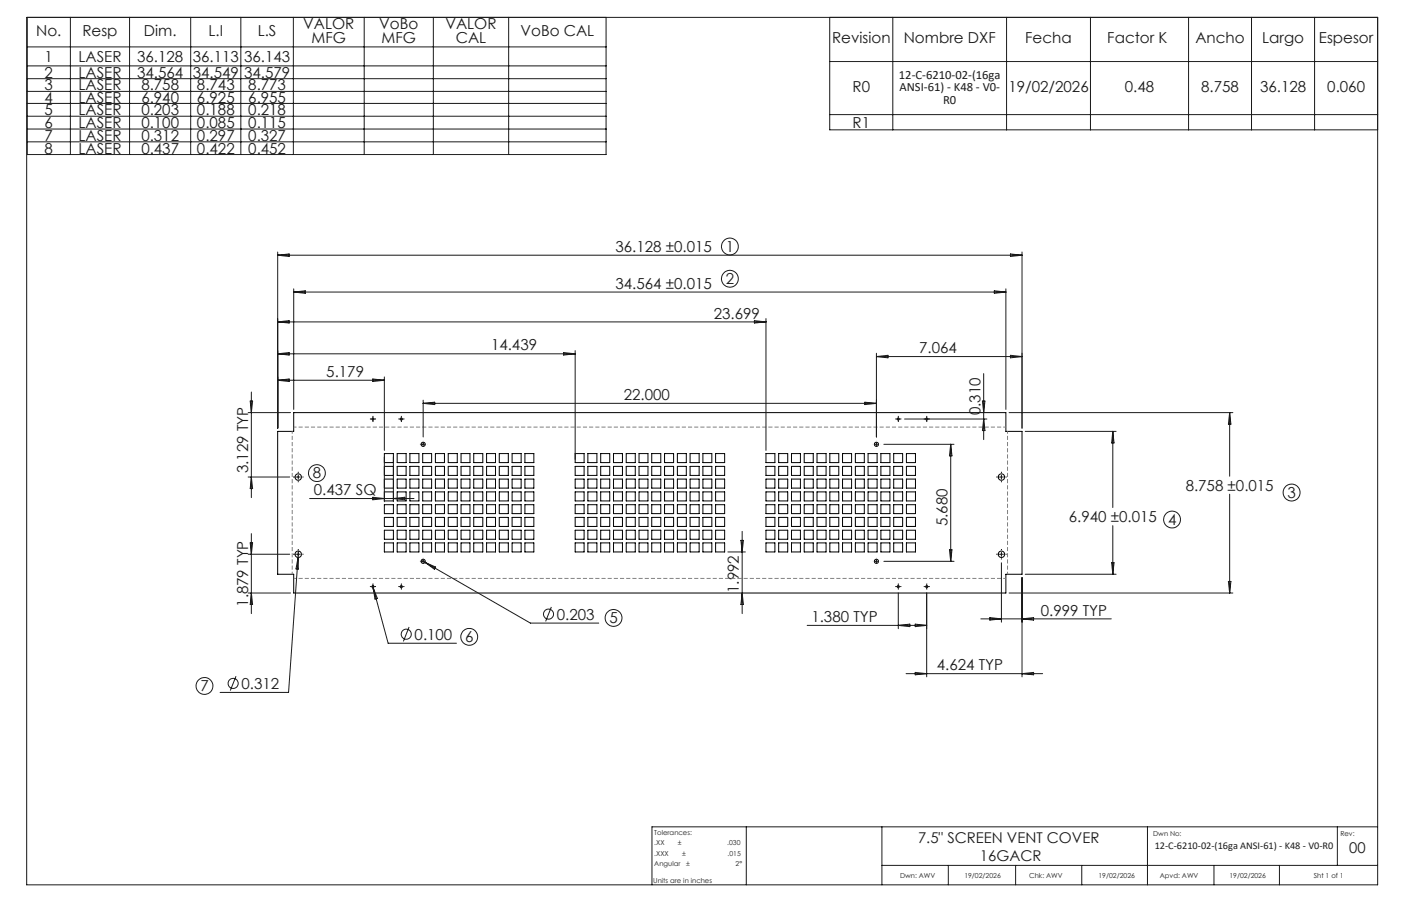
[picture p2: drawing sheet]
<svg xmlns="http://www.w3.org/2000/svg" width="432mm" height="279mm" viewBox="0 0 432 279" stroke-linecap="round" stroke-linejoin="round" font-family="sans-serif">
<g fill="none" stroke="#000" stroke-width=".31">
<path d="M90.5 127.2h219.5v5.8h5v44.1h-5v5.8h-219.5v-5.8h-4.9v-44.1h4.9zM118.5 139.9h2.7v2.8h-2.7zM122.4 139.9h2.8v2.8h-2.8zM126.3 139.9h2.8v2.8h-2.8zM130.3 139.9h2.7v2.8h-2.7zM134.2 139.9h2.8v2.8h-2.8zM138.1 139.9h2.8v2.8h-2.8zM142.1 139.9h2.8v2.8h-2.8zM146 139.9h2.8v2.8h-2.8zM150 139.9h2.7v2.8h-2.7zM153.9 139.9h2.8v2.8h-2.8zM157.8 139.9h2.8v2.8h-2.8z"/>
<path d="M161.8 139.9h2.7v2.8h-2.7zM177.3 139.9h2.7v2.8h-2.7zM181.2 139.9h2.8v2.8h-2.8zM185.1 139.9h2.8v2.8h-2.8zM189.1 139.9h2.7v2.8h-2.7zM193 139.9h2.8v2.8h-2.8zM197 139.9h2.7v2.8h-2.7zM200.9 139.9h2.8v2.8h-2.8zM204.8 139.9h2.8v2.8h-2.8zM208.8 139.9h2.7v2.8h-2.7zM212.7 139.9h2.8v2.8h-2.8zM216.6 139.9h2.8v2.8h-2.8z"/>
<path d="M220.6 139.9h2.7v2.8h-2.7zM236.1 139.9h2.7v2.8h-2.7zM240 139.9h2.8v2.8h-2.8zM243.9 139.9h2.8v2.8h-2.8zM247.9 139.9h2.7v2.8h-2.7zM251.8 139.9h2.8v2.8h-2.8zM255.8 139.9h2.7v2.8h-2.7zM259.7 139.9h2.8v2.8h-2.8zM263.6 139.9h2.8v2.8h-2.8zM267.5 139.9h2.8v2.8h-2.8zM271.5 139.9h2.8v2.8h-2.8zM275.4 139.9h2.8v2.8h-2.8z"/>
<path d="M279.4 139.9h2.8v2.8h-2.8zM118.5 143.8h2.7v2.8h-2.7zM118.5 147.7h2.7v2.8h-2.7zM118.5 151.7h2.7v2.8h-2.7zM118.5 155.6h2.7v2.8h-2.7zM118.5 159.6h2.7v2.7h-2.7zM122.4 159.6h2.8v2.7h-2.8zM122.4 143.8h2.8v2.8h-2.8zM122.4 147.7h2.8v2.8h-2.8zM122.4 151.7h2.8v2.8h-2.8zM122.4 155.6h2.8v2.8h-2.8zM126.3 159.6h2.8v2.7h-2.8z"/>
<path d="M126.3 143.8h2.8v2.8h-2.8zM126.3 147.7h2.8v2.8h-2.8zM126.3 151.7h2.8v2.8h-2.8zM126.3 155.6h2.8v2.8h-2.8zM130.3 159.6h2.7v2.7h-2.7zM130.3 143.8h2.7v2.8h-2.7zM130.3 147.7h2.7v2.8h-2.7zM130.3 151.7h2.7v2.8h-2.7zM130.3 155.6h2.7v2.8h-2.7zM134.2 159.6h2.8v2.7h-2.8zM134.2 143.8h2.8v2.8h-2.8zM134.2 147.7h2.8v2.8h-2.8z"/>
<path d="M134.2 151.7h2.8v2.8h-2.8zM134.2 155.6h2.8v2.8h-2.8zM138.1 159.6h2.8v2.7h-2.8zM138.1 143.8h2.8v2.8h-2.8zM138.1 147.7h2.8v2.8h-2.8zM138.1 151.7h2.8v2.8h-2.8zM138.1 155.6h2.8v2.8h-2.8zM142.1 159.6h2.8v2.7h-2.8zM142.1 143.8h2.8v2.8h-2.8zM142.1 147.7h2.8v2.8h-2.8zM142.1 151.7h2.8v2.8h-2.8zM142.1 155.6h2.8v2.8h-2.8z"/>
<path d="M146 159.6h2.8v2.7h-2.8zM146 143.8h2.8v2.8h-2.8zM146 147.7h2.8v2.8h-2.8zM146 151.7h2.8v2.8h-2.8zM146 155.6h2.8v2.8h-2.8zM150 159.6h2.7v2.7h-2.7zM150 143.8h2.7v2.8h-2.7zM150 147.7h2.7v2.8h-2.7zM150 151.7h2.7v2.8h-2.7zM150 155.6h2.7v2.8h-2.7zM153.9 159.6h2.8v2.7h-2.8zM153.9 143.8h2.8v2.8h-2.8z"/>
<path d="M153.9 147.7h2.8v2.8h-2.8zM153.9 151.7h2.8v2.8h-2.8zM153.9 155.6h2.8v2.8h-2.8zM157.8 159.6h2.8v2.7h-2.8zM157.8 143.8h2.8v2.8h-2.8zM157.8 147.7h2.8v2.8h-2.8zM157.8 151.7h2.8v2.8h-2.8zM157.8 155.6h2.8v2.8h-2.8zM161.8 159.6h2.7v2.7h-2.7zM161.8 143.8h2.7v2.8h-2.7zM161.8 147.7h2.7v2.8h-2.7zM161.8 151.7h2.7v2.8h-2.7z"/>
<path d="M161.8 155.6h2.7v2.8h-2.7zM177.3 159.6h2.7v2.7h-2.7zM177.3 143.8h2.7v2.8h-2.7zM177.3 147.7h2.7v2.8h-2.7zM177.3 151.7h2.7v2.8h-2.7zM177.3 155.6h2.7v2.8h-2.7zM181.2 159.6h2.8v2.7h-2.8zM181.2 143.8h2.8v2.8h-2.8zM181.2 147.7h2.8v2.8h-2.8zM181.2 151.7h2.8v2.8h-2.8zM181.2 155.6h2.8v2.8h-2.8zM185.1 159.6h2.8v2.7h-2.8z"/>
<path d="M185.1 143.8h2.8v2.8h-2.8zM185.1 147.7h2.8v2.8h-2.8zM185.1 151.7h2.8v2.8h-2.8zM185.1 155.6h2.8v2.8h-2.8zM189.1 159.6h2.7v2.7h-2.7zM189.1 143.8h2.7v2.8h-2.7zM189.1 147.7h2.7v2.8h-2.7zM189.1 151.7h2.7v2.8h-2.7zM189.1 155.6h2.7v2.8h-2.7zM193 159.6h2.8v2.7h-2.8zM193 143.8h2.8v2.8h-2.8zM193 147.7h2.8v2.8h-2.8z"/>
<path d="M193 151.7h2.8v2.8h-2.8zM193 155.6h2.8v2.8h-2.8zM197 159.6h2.7v2.7h-2.7zM197 143.8h2.7v2.8h-2.7zM197 147.7h2.7v2.8h-2.7zM197 151.7h2.7v2.8h-2.7zM197 155.6h2.7v2.8h-2.7zM200.9 159.6h2.8v2.7h-2.8zM200.9 143.8h2.8v2.8h-2.8zM200.9 147.7h2.8v2.8h-2.8zM200.9 151.7h2.8v2.8h-2.8zM200.9 155.6h2.8v2.8h-2.8z"/>
<path d="M204.8 159.6h2.8v2.7h-2.8zM204.8 143.8h2.8v2.8h-2.8zM204.8 147.7h2.8v2.8h-2.8zM204.8 151.7h2.8v2.8h-2.8zM204.8 155.6h2.8v2.8h-2.8zM208.8 159.6h2.7v2.7h-2.7zM208.8 143.8h2.7v2.8h-2.7zM208.8 147.7h2.7v2.8h-2.7zM208.8 151.7h2.7v2.8h-2.7zM208.8 155.6h2.7v2.8h-2.7zM212.7 159.6h2.8v2.7h-2.8zM212.7 143.8h2.8v2.8h-2.8z"/>
<path d="M212.7 147.7h2.8v2.8h-2.8zM212.7 151.7h2.8v2.8h-2.8zM212.7 155.6h2.8v2.8h-2.8zM216.6 159.6h2.8v2.7h-2.8zM216.6 143.8h2.8v2.8h-2.8zM216.6 147.7h2.8v2.8h-2.8zM216.6 151.7h2.8v2.8h-2.8zM216.6 155.6h2.8v2.8h-2.8zM220.6 159.6h2.7v2.7h-2.7zM220.6 143.8h2.7v2.8h-2.7zM220.6 147.7h2.7v2.8h-2.7zM220.6 151.7h2.7v2.8h-2.7z"/>
<path d="M220.6 155.6h2.7v2.8h-2.7zM236.1 159.6h2.7v2.7h-2.7zM236.1 143.8h2.7v2.8h-2.7zM236.1 147.7h2.7v2.8h-2.7zM236.1 151.7h2.7v2.8h-2.7zM236.1 155.6h2.7v2.8h-2.7zM240 143.8h2.8v2.8h-2.8zM240 147.7h2.8v2.8h-2.8zM240 151.7h2.8v2.8h-2.8zM240 155.6h2.8v2.8h-2.8zM240 159.6h2.8v2.7h-2.8zM243.9 143.8h2.8v2.8h-2.8z"/>
<path d="M243.9 147.7h2.8v2.8h-2.8zM243.9 151.7h2.8v2.8h-2.8zM243.9 155.6h2.8v2.8h-2.8zM243.9 159.6h2.8v2.7h-2.8zM247.9 143.8h2.7v2.8h-2.7zM247.9 147.7h2.7v2.8h-2.7zM247.9 151.7h2.7v2.8h-2.7zM247.9 155.6h2.7v2.8h-2.7zM247.9 159.6h2.7v2.7h-2.7zM251.8 159.6h2.8v2.7h-2.8zM251.8 143.8h2.8v2.8h-2.8zM251.8 147.7h2.8v2.8h-2.8z"/>
<path d="M251.8 151.7h2.8v2.8h-2.8zM251.8 155.6h2.8v2.8h-2.8zM255.8 159.6h2.7v2.7h-2.7zM255.8 143.8h2.7v2.8h-2.7zM255.8 147.7h2.7v2.8h-2.7zM255.8 151.7h2.7v2.8h-2.7zM255.8 155.6h2.7v2.8h-2.7zM259.7 159.6h2.8v2.7h-2.8zM259.7 143.8h2.8v2.8h-2.8zM259.7 147.7h2.8v2.8h-2.8zM259.7 151.7h2.8v2.8h-2.8zM259.7 155.6h2.8v2.8h-2.8z"/>
<path d="M263.6 143.8h2.8v2.8h-2.8zM263.6 147.7h2.8v2.8h-2.8zM263.6 151.7h2.8v2.8h-2.8zM263.6 155.6h2.8v2.8h-2.8zM263.6 159.6h2.8v2.7h-2.8zM267.5 143.8h2.8v2.8h-2.8zM267.5 147.7h2.8v2.8h-2.8zM267.5 151.7h2.8v2.8h-2.8zM267.5 155.6h2.8v2.8h-2.8zM267.5 159.6h2.8v2.7h-2.8zM271.5 143.8h2.8v2.8h-2.8zM271.5 147.7h2.8v2.8h-2.8z"/>
<path d="M271.5 151.7h2.8v2.8h-2.8zM271.5 155.6h2.8v2.8h-2.8zM271.5 159.6h2.8v2.7h-2.8zM275.4 143.8h2.8v2.8h-2.8zM275.4 147.7h2.8v2.8h-2.8zM275.4 151.7h2.8v2.8h-2.8zM275.4 155.6h2.8v2.8h-2.8zM275.4 159.6h2.8v2.7h-2.8zM279.4 143.8h2.8v2.8h-2.8zM279.4 147.7h2.8v2.8h-2.8zM279.4 151.7h2.8v2.8h-2.8zM279.4 155.6h2.8v2.8h-2.8z"/>
<path d="M279.4 159.6h2.8v2.7h-2.8zM118.5 163.5h2.7v2.8h-2.7zM118.5 167.4h2.7v2.8h-2.7zM122.4 163.5h2.8v2.8h-2.8zM122.4 167.4h2.8v2.8h-2.8zM126.3 163.5h2.8v2.8h-2.8zM126.3 167.4h2.8v2.8h-2.8zM130.3 163.5h2.7v2.8h-2.7zM130.3 167.4h2.7v2.8h-2.7zM134.2 163.5h2.8v2.8h-2.8zM134.2 167.4h2.8v2.8h-2.8zM138.1 163.5h2.8v2.8h-2.8z"/>
<path d="M138.1 167.4h2.8v2.8h-2.8zM142.1 163.5h2.8v2.8h-2.8zM142.1 167.4h2.8v2.8h-2.8zM146 163.5h2.8v2.8h-2.8zM146 167.4h2.8v2.8h-2.8zM150 163.5h2.7v2.8h-2.7zM150 167.4h2.7v2.8h-2.7zM153.9 163.5h2.8v2.8h-2.8zM153.9 167.4h2.8v2.8h-2.8zM157.8 163.5h2.8v2.8h-2.8zM157.8 167.4h2.8v2.8h-2.8zM161.8 163.5h2.7v2.8h-2.7z"/>
<path d="M161.8 167.4h2.7v2.8h-2.7zM177.3 163.5h2.7v2.8h-2.7zM177.3 167.4h2.7v2.8h-2.7zM181.2 163.5h2.8v2.8h-2.8zM181.2 167.4h2.8v2.8h-2.8zM185.1 163.5h2.8v2.8h-2.8zM185.1 167.4h2.8v2.8h-2.8zM189.1 163.5h2.7v2.8h-2.7zM189.1 167.4h2.7v2.8h-2.7zM193 163.5h2.8v2.8h-2.8zM193 167.4h2.8v2.8h-2.8zM197 163.5h2.7v2.8h-2.7z"/>
<path d="M197 167.4h2.7v2.8h-2.7zM200.9 163.5h2.8v2.8h-2.8zM200.9 167.4h2.8v2.8h-2.8zM204.8 163.5h2.8v2.8h-2.8zM204.8 167.4h2.8v2.8h-2.8zM208.8 163.5h2.7v2.8h-2.7zM208.8 167.4h2.7v2.8h-2.7zM212.7 163.5h2.8v2.8h-2.8zM212.7 167.4h2.8v2.8h-2.8zM216.6 163.5h2.8v2.8h-2.8zM216.6 167.4h2.8v2.8h-2.8zM220.6 163.5h2.7v2.8h-2.7z"/>
<path d="M220.6 167.4h2.7v2.8h-2.7zM236.1 163.5h2.7v2.8h-2.7zM236.1 167.4h2.7v2.8h-2.7zM240 163.5h2.8v2.8h-2.8zM240 167.4h2.8v2.8h-2.8zM243.9 163.5h2.8v2.8h-2.8zM243.9 167.4h2.8v2.8h-2.8zM247.9 163.5h2.7v2.8h-2.7zM247.9 167.4h2.7v2.8h-2.7zM251.8 163.5h2.8v2.8h-2.8zM251.8 167.4h2.8v2.8h-2.8zM255.8 163.5h2.7v2.8h-2.7z"/>
<path d="M255.8 167.4h2.7v2.8h-2.7zM259.7 163.5h2.8v2.8h-2.8zM259.7 167.4h2.8v2.8h-2.8zM263.6 163.5h2.8v2.8h-2.8zM263.6 167.4h2.8v2.8h-2.8zM267.5 163.5h2.8v2.8h-2.8zM267.5 167.4h2.8v2.8h-2.8zM271.5 163.5h2.8v2.8h-2.8zM271.5 167.4h2.8v2.8h-2.8zM275.4 163.5h2.8v2.8h-2.8zM275.4 167.4h2.8v2.8h-2.8zM279.4 163.5h2.8v2.8h-2.8z"/>
<path d="M279.4 167.4h2.8v2.8h-2.8z"/>
<circle cx="114.9" cy="129.2" r=".31"/>
<circle cx="123.7" cy="129.2" r=".32"/>
<circle cx="130.4" cy="137" r=".64"/>
<circle cx="270.1" cy="137" r=".64"/>
<circle cx="276.9" cy="129.2" r=".31"/>
<circle cx="285.6" cy="129.2" r=".32"/>
<circle cx="91.9" cy="147.1" r="1"/>
<circle cx="308.7" cy="147.1" r=".99"/>
<circle cx="91.9" cy="170.9" r="1"/>
<circle cx="130.4" cy="173.1" r=".64"/>
<circle cx="270.1" cy="173.1" r=".64"/>
<circle cx="308.7" cy="170.9" r=".99"/>
<circle cx="114.9" cy="180.9" r=".31"/>
<circle cx="123.7" cy="180.9" r=".32"/>
<circle cx="276.9" cy="180.9" r=".31"/>
<circle cx="285.6" cy="180.9" r=".32"/>
</g>
<g fill="none" stroke="#191924" stroke-width=".31">
<path d="M8.2 5.4h416.4v267.5h-416.4zM8.4 5.4v42.3h178.4v-42.3M8.4 14.5h178.4M21.7 5.4v42.3M39.9 5.4v42.3M58.8 5.4v42.3M74.2 5.4v42.3M90.4 5.4v42.3M112.3 5.4v42.3M133.6 5.4v42.3M156.8 5.4v42.3M255.7 5.4v34.6h168.9"/>
<path d="M255.7 19h168.9M275.2 5.4v34.6M310.2 5.4v34.6M336.1 5.4v34.6M366.3 5.4v34.6M385.7 5.4v34.6M405.2 5.4v34.6M8.4 20.3h178.4M8.4 24.3h178.4M8.4 28.2h178.4M8.4 31.9h178.4M8.4 35.8h178.4"/>
<path d="M8.4 39.8h178.4M255.7 35.3h168.9M8.4 43.7h178.4M85.6 77.7v54.3M85.6 78.7h229.4M85.6 78.7l3.5-.4v.8zM311.4 78.3l3.6 .4-3.6 .4zM315 77.7v54.3M85.6 99.3l3.5-.4v.7zM85.6 99.3h150.5M90.5 89.1v37.2M90.5 90.1h219.5"/>
<path d="M90.5 90.1l3.6-.4v.8zM232.5 98.9l3.6 .4-3.6 .3zM236.1 98.2v40.7M306.5 89.7l3.5 .4-3.5 .4zM310 89.1v37.2M85.6 109.1l3.5-.4v.8zM85.6 117.3l3.5-.4v.8zM85.6 117.3h32.9M85.6 109.1h91.7M114.9 116.9l3.6 .4-3.6 .4zM118.5 116.2v22.7M173.7 108.7l3.6 .4-3.6 .4z"/>
<path d="M177.3 108.1v33.6M270.1 108.9v25.9M270.1 110h44.9M270.1 110l3.6-.4v.7zM303.2 115.2v20.4M311.4 109.6l3.6 .4-3.6 .3zM76.5 127.2h13M77.1 123.7h.8l-.4 3.5zM77.5 120.9v32.6M114.3 129.2h1.3M114.9 128.6v1.3M123.1 129.2h1.2"/>
<path d="M123.7 128.6v1.3M129.8 137h1.3M130.4 123.4v11.4M130.4 136.4v1.3M130.4 124.4h139.7M130.4 124.4l3.6-.4v.8zM266.6 124l3.5 .4-3.5 .4zM269.5 137h1.3M270.1 136.4v1.3M272.4 137h21.6M276.2 129.2h1.3M276.9 128.6v1.3"/>
<path d="M278.8 129.2h25.4M285.6 128.6v1.3M293 137v36.1M293 137l.4 3.6h-.8zM302.8 123.7h.8l-.4 3.5zM303.2 129.2l.4 3.6h-.8zM311 127.2h69M316 133h28M343 133v23.5M343 133l.4 3.6h-.8zM379 127.2v19.7M379 127.2l.4 3.6h-.8z"/>
<path d="M76.5 147.1h12.8M77.5 147.1l.4 3.6h-.8zM91.3 147.1h1.2M91.9 146.5v1.2M95.4 153.7h32.2M114.9 153.4l3.6 .3-3.6 .4zM118.5 140.9v13.8M121.2 140.9v13.8M121.2 153.7l3.6-.3v.7zM308 147.1h1.3M308.6 146.5v1.2M379 152.4v30.5"/>
<path d="M76.5 170.9h12.8M77.1 167.4h.8l-.4 3.5zM77.5 164.6v24.6M91.3 170.9h1.2M91.9 171.9l-3 41.6h-21.1M91.9 171.9l.1 3.6-.8-.1zM91.9 170.3v1.3M92 169.9l-.1 2M129.8 173.1h1.3M129.9 172.8l1.1 .6M130.4 172.5v1.2M131 173.4l32.5 18.8h21"/>
<path d="M131 173.4l3.3 1.5-.4 .6zM224.3 170.2h5.4M228.4 166.7h.7l-.4 3.5zM228.7 163.9v25.3M269.5 173.1h1.3M270.1 172.5v1.2M272.4 173.1h21.6M292.6 169.5h.8l-.4 3.6zM308 170.9h1.3M308.6 170.3v1.3M308.6 173.6v18.3M315 178.1v30.6"/>
<path d="M316 177.1h28M342.6 173.5h.8l-.4 3.6zM343 162.1v15M378.6 179.3h.8l-.4 3.6zM76.5 182.9h13M77.5 182.9l.4 3.5h-.8zM114.3 180.9h1.3M114.9 180.6l.1 .6M114.9 180.3v1.2M115 181.2l4.6 17.2h21.1M115 181.2l1.3 3.3-.7 .2zM123.1 180.9h1.2"/>
<path d="M123.7 180.3v1.2M126.1 193.4l-1.8 4.4M169.9 187.2l-1.7 4.4M228.7 182.9l.4 3.5h-.7zM248.8 192.9h36.8M276.2 180.9h1.3M276.9 180.3v1.2M276.9 182.8v11.1M276.9 192.9l3.5-.4v.8zM282.1 192.5l3.5 .4-3.5 .4zM285 180.9h1.2M285.6 180.3v1.2"/>
<path d="M285.6 182.8v25.9M302.3 190.9h40.2M305.1 190.5l3.5 .4-3.5 .3zM311 182.9h69M315 190.9l3.6-.4v.7zM72.7 208.5l-1.7 4.5M279.3 207.8h42M282.1 207.4l3.5 .4-3.5 .3zM315 207.8l3.6-.4v.7zM230 255v17.9M271.8 255v17.9M353.7 255v17.9"/>
<path d="M412.2 255v11.9M424.6 255h-223.7v17.9M271.8 266.9h152.8M292.3 266.9v6M313 266.9v6M333.4 266.9v6M374.2 266.9v6M394.3 266.9v6"/>
<circle cx="224.9" cy="76" r="2.6"/>
<circle cx="224.9" cy="86" r="2.6"/>
<circle cx="97.7" cy="145.9" r="2.6"/>
<circle cx="398.1" cy="151.9" r="2.61"/>
<circle cx="361.2" cy="160.2" r="2.59"/>
<circle cx="125.2" cy="195.6" r="1.55"/>
<circle cx="144.6" cy="196.4" r="2.6"/>
<circle cx="169.1" cy="189.4" r="1.55"/>
<circle cx="189.1" cy="190.6" r="2.6"/>
<circle cx="63" cy="211.5" r="2.59"/>
<circle cx="71.8" cy="210.8" r="1.56"/>
</g>
<g fill="none" stroke="#191924" stroke-width=".31" stroke-dasharray="15.2 1.3 1.3 1.3" stroke-linecap="butt">
<path d="M114.3 129.2h-.3M115 128.6v-.3M115 129.8v.3M115.6 129.2h.3M123.1 129.2h-.3M123.7 128.6v-.3M123.7 129.8v.3M124.3 129.2h.4M130.4 135.8v-.1M270.1 135.8v-.1M276.3 129.2h-.4M276.9 128.6v-.3"/>
<path d="M276.9 129.8v.3M277.5 129.2h.3M285 129.2h-.3M285.6 128.6v-.3M285.6 129.8v.3M286.3 129.2h.3M90.7 147.1h-.4M91.9 145.9v-.4M91.9 148.4v.3M93.2 147.1h.4M307.4 147.1h-.4M308.7 145.9v-.4"/>
<path d="M308.7 148.4v.3M309.9 147.1h.4M90.7 170.9h-.4M91.9 169.7v-.4M91.9 172.2v.3M93.2 170.9h.4M307.4 170.9h-.4M308.7 169.7v-.4M308.7 172.2v.3M309.9 170.9h.4M114.3 180.9h-.3M115 180.3v-.4"/>
<path d="M115 181.5v.3M115.6 180.9h.3M123.1 180.9h-.3M123.7 180.3v-.4M123.7 181.5v.3M124.3 180.9h.4M276.3 180.9h-.4M276.9 180.3v-.4M276.9 181.5v.3M277.5 180.9h.3M285 180.9h-.3M285.6 180.3v-.4"/>
<path d="M285.6 181.5v.3M286.3 180.9h.3"/>
</g>
<path d="M310.5 133v44.1M90.1 177.1v-44.1" fill="none" stroke="#808080" stroke-width=".31" stroke-dasharray="1.3 .6" stroke-dashoffset=".5" stroke-linecap="butt"/>
<path d="M90.6 131.7h219.4M310 178.4h-219.4" fill="none" stroke="#808080" stroke-width=".31" stroke-dasharray="1.3 .6" stroke-dashoffset=".4" stroke-linecap="butt"/>
<g font-size="4.7" fill="#191924">
<text x="11.2" y="11.1">No.</text>
<text x="25.4" y="11.1">Resp</text>
<text x="44.3" y="11.1">Dim.</text>
<text x="64.3" y="11.1">L.I</text>
<text x="79.5" y="11.1">L.S</text>
<text x="93.5" y="8.9">VALOR</text>
<text x="116.9" y="8.9">VoBo</text>
<text x="137.3" y="8.9">VALOR</text>
<text x="160.4" y="11.1">VoBo CAL</text>
<text x="96" y="13.4">MFG</text>
<text x="117.6" y="13.4">MFG</text>
<text x="140.5" y="13.4">CAL</text>
<text x="256.5" y="13.4">Revision</text>
<text x="278.5" y="13.4">Nombre DXF</text>
<text x="316" y="13.4">Fecha</text>
<text x="341.3" y="13.4">Factor K</text>
<text x="368.4" y="13.4">Ancho</text>
<text x="389" y="13.4">Largo</text>
<text x="406.5" y="13.4">Espesor</text>
<text x="13.8" y="19.1">1</text>
<text x="13.8" y="24">2</text>
<text x="24.2" y="19.1">LASER</text>
<text x="24.2" y="24">LASER</text>
<text x="42.3" y="19.1">36.128</text>
<text x="42.3" y="24">34.564</text>
<text x="59.4" y="19.1">36.113</text>
<text x="59.4" y="24">34.549</text>
<text x="75.2" y="19.1">36.143</text>
<text x="75.2" y="24">34.579</text>
<text x="13.8" y="27.9">3</text>
<text x="24.2" y="27.9">LASER</text>
<text x="43.6" y="27.9">8.758</text>
<text x="60.7" y="27.9">8.743</text>
<text x="76.5" y="27.9">8.773</text>
<text x="262.8" y="28.4">R0</text>
<text x="310.8" y="28.4">19/02/2026</text>
<text x="346.7" y="28.4">0.48</text>
<text x="370.2" y="28.4">8.758</text>
<text x="388.4" y="28.4">36.128</text>
<text x="409.1" y="28.4">0.060</text>
<text x="13.8" y="31.7">4</text>
<text x="13.8" y="35.6">5</text>
<text x="24.2" y="31.7">LASER</text>
<text x="24.2" y="35.6">LASER</text>
<text x="43.6" y="31.7">6.940</text>
<text x="43.6" y="35.6">0.203</text>
<text x="60.7" y="31.7">6.925</text>
<text x="60.7" y="35.6">0.188</text>
<text x="76.5" y="31.7">6.955</text>
<text x="76.5" y="35.6">0.218</text>
<text x="13.8" y="39.5">6</text>
<text x="24.2" y="39.5">LASER</text>
<text x="43.6" y="39.5">0.100</text>
<text x="60.7" y="39.5">0.085</text>
<text x="76.5" y="39.5">0.115</text>
<text x="262.8" y="39.4">R1</text>
<text x="13.8" y="43.4">7</text>
<text x="13.8" y="47.4">8</text>
<text x="24.2" y="43.4">LASER</text>
<text x="24.2" y="47.4">LASER</text>
<text x="43.6" y="43.4">0.312</text>
<text x="43.6" y="47.4">0.437</text>
<text x="60.7" y="43.4">0.297</text>
<text x="60.7" y="47.4">0.422</text>
<text x="76.5" y="43.4">0.327</text>
<text x="76.5" y="47.4">0.452</text>
<text x="189.7" y="77.7">36.128 ±0.015</text>
<text x="223.7" y="77.6">1</text>
<text x="189.7" y="89">34.564 ±0.015</text>
<text x="223.7" y="87.5">2</text>
<text x="220" y="98.2">23.699</text>
<text x="151.3" y="108.1">14.439</text>
<text x="283.3" y="108.9">7.064</text>
<text x="100.6" y="116.2">5.179</text>
<text x="192.3" y="123.4">22.000</text>
<text x="302.2" y="128.1" transform="rotate(-90 302.2 128.1)">0.310</text>
<text x="76.5" y="145.9" transform="rotate(-90 76.5 145.9)">3.129 TYP</text>
<text x="96.5" y="147.5">8</text>
<text x="96.7" y="152.7">0.437 SQ</text>
<text x="365.4" y="151.4">8.758 ±0.015</text>
<text x="396.8" y="153.5">3</text>
<text x="329.4" y="161.1">6.940 ±0.015</text>
<text x="360" y="161.8">4</text>
<text x="292" y="162.3" transform="rotate(-90 292 162.3)">5.680</text>
<text x="227.7" y="182.9" transform="rotate(-90 227.7 182.9)">1.992</text>
<text x="76.5" y="187.2" transform="rotate(-90 76.5 187.2)">1.879 TYP</text>
<text x="171.6" y="191.1">0.203</text>
<text x="250.1" y="191.8">1.380 TYP</text>
<text x="320.8" y="189.8">0.999 TYP</text>
<text x="127.8" y="197.3">0.100</text>
<text x="143.4" y="198">6</text>
<text x="187.8" y="192.1">5</text>
<text x="288.7" y="206.7">4.624 TYP</text>
<text x="61.8" y="213.1">7</text>
<text x="74.4" y="212.5">0.312</text>
</g>
<g font-size="4.6" fill="#191924">
<text x="282.9" y="260.1">7.5&quot; SCREEN VENT COVER</text>
<text x="415.9" y="263">00</text>
<text x="302" y="265.6">16GACR</text>
</g>
<g font-size="3.9" fill="#191924">
<text x="277.1" y="24.2">12-C-6210-02-(16ga</text>
<text x="277.2" y="28.1">ANSI-61) - K48 - V0-</text>
<text x="290.7" y="32">R0</text>
</g>
<text font-size="3.2" fill="#191924" x="355.9" y="261.8">12-C-6210-02-(16ga ANSI-61) - K48 - V0-R0</text>
<g font-size="2.1" fill="#191924">
<text x="201.7" y="257.6">Tolerances:</text>
<text x="355.4" y="257.8">Dwn No:</text>
<text x="413.1" y="257.8">Rev:</text>
<text x="201.7" y="260.7">.XX</text>
<text x="201.7" y="263.9">.XXX</text>
<text x="208.9" y="260.7">±</text>
<text x="210.2" y="263.9">±</text>
<text x="224.1" y="260.7">.030</text>
<text x="224.3" y="263.9">.015</text>
<text x="201.7" y="267">Angular</text>
<text x="211.5" y="267">±</text>
<text x="226.7" y="267">2°</text>
<text x="201.3" y="272.3">Units are in inches</text>
<text x="277.4" y="270.7">Dwn: AWV</text>
<text x="297.2" y="270.7">19/02/2026</text>
<text x="317.2" y="270.7">Chk: AWV</text>
<text x="338.6" y="270.7">19/02/2026</text>
<text x="357.5" y="270.7">Apvd: AWV</text>
<text x="378.9" y="270.7">19/02/2026</text>
<text x="404.9" y="270.7">Sht 1 of 1</text>
</g>
</svg>
